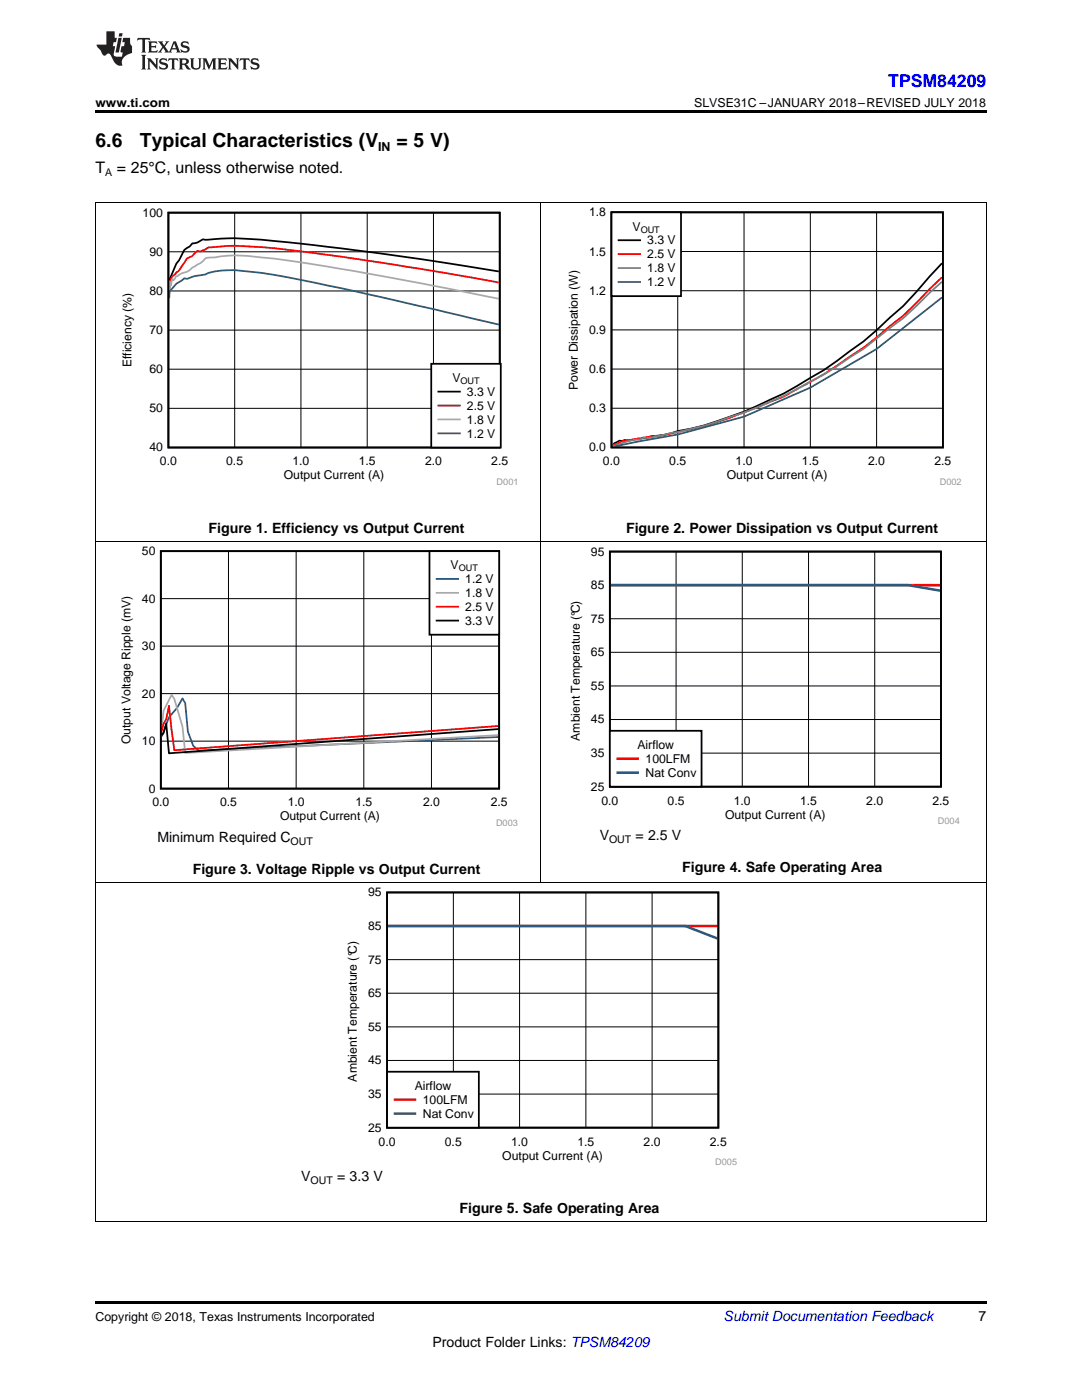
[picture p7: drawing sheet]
<svg xmlns="http://www.w3.org/2000/svg" width="216mm" height="279mm" viewBox="0 0 216 279" stroke-linecap="round" stroke-linejoin="round" font-family="sans-serif">
<path d="M19 259.7h177.8v.5h-177.8z" fill="#000"/>
<path d="M19.1 176.1v67.8M196.8 176.1v67.8M19 243.8h177.8" fill="none" stroke="#000" stroke-width=".2"/>
<path d="M68.9 177.1h78.2v55.4h-78.2z" fill-rule="evenodd" fill="#fff"/>
<path d="M77.2 178.1h66.1v46.9h-66.1z" fill="none" stroke="#000" stroke-width=".35"/>
<path d="M90.5 178.1v47M103.7 178.1v47M116.9 178.1v47M130.1 178.1v47M77.2 198.2h66.1M77.2 191.5h66.1M77.2 184.8h66.1M77.2 218.3h66.1M77.2 211.6h66.1M77.2 204.9h66.1" fill="none" stroke="#000" stroke-width=".2"/>
<path d="M77.4 184.8h65.8" fill="none" stroke="#f00" stroke-width=".5"/>
<path d="M77.4 184.8h59.3l6.5 2.5" fill="none" stroke="#285a82" stroke-width=".5"/>
<path d="M77.2 213.9h18.3v11.1h-18.3z" fill-rule="evenodd" fill="#fff"/>
<path d="M77.2 213.9h18.3v11.1h-18.3z" fill="none" stroke="#000" stroke-width=".35"/>
<path d="M78.8 219.5h4" fill="none" stroke="#f00" stroke-width=".5"/>
<path d="M78.8 222.2h4" fill="none" stroke="#285a82" stroke-width=".5"/>
<path d="M19.1 108.1v68.1M107.9 108.1v68.1M196.8 108.1v68.1M19 176.1h177.8" fill="none" stroke="#000" stroke-width=".2"/>
<path d="M23.7 109h79.6v55.8h-79.6z" fill-rule="evenodd" fill="#fff"/>
<path d="M32.1 110h67.5v47.4h-67.5zM99.4 145.5l-65.7 4.8-.5-5.9-.6 1.9-.3 .4" fill="none" stroke="#000" stroke-width=".35"/>
<path d="M32.1 119.5h67.5M45.6 110v47.4M59.1 110v47.4M72.6 110v47.4M86.1 110v47.4M32.1 138.4h67.5M32.1 128.9h67.5M32.1 147.9h67.5" fill="none" stroke="#000" stroke-width=".2"/>
<path d="M32.3 147l1.4-3.8 1.6-1.9 1.1-1.9 .6 .9 .5 5.7 1.1 2.9 1 .9 59.8-2.7" fill="none" stroke="#285a8c" stroke-width=".35"/>
<path d="M32.3 145.6l.3-3.7 1.6-3.2 .6 .8 1.6 5.5 .6 5.3 62.4-3.6" fill="none" stroke="#aaa" stroke-width=".35"/>
<path d="M99.4 144.9l-64.6 4.8-1.1-8.8-.5 2.6-.6 1-.3 1.4" fill="none" stroke="#f00" stroke-width=".35"/>
<path d="M85.7 110h13.9v16.7h-13.9z" fill-rule="evenodd" fill="#fff"/>
<path d="M85.7 110h13.9v16.7h-13.9zM87.1 123.9h4.3" fill="none" stroke="#000" stroke-width=".35"/>
<path d="M87.1 115.5h4.3" fill="none" stroke="#285a8c" stroke-width=".35"/>
<path d="M87.1 118.3h4.3" fill="none" stroke="#aaa" stroke-width=".35"/>
<path d="M87.1 121.1h4.3" fill="none" stroke="#f00" stroke-width=".35"/>
<path d="M113.3 109.1h78.2v55.4h-78.2z" fill-rule="evenodd" fill="#fff"/>
<path d="M121.7 110.1h66.1v46.9h-66.1z" fill="none" stroke="#000" stroke-width=".35"/>
<path d="M121.7 116.8h66.1M134.9 110.1v46.9M148.1 110.1v46.9M161.3 110.1v46.9M174.5 110.1v46.9M121.7 136.9h66.1M121.7 130.2h66.1M121.7 123.5h66.1M121.7 150.3h66.1M121.7 143.6h66.1" fill="none" stroke="#000" stroke-width=".2"/>
<path d="M121.9 116.8h65.7" fill="none" stroke="#f00" stroke-width=".5"/>
<path d="M121.9 116.8h59.3l6.4 1.1" fill="none" stroke="#285a82" stroke-width=".5"/>
<path d="M121.7 145.8h18.3v11.2h-18.3z" fill-rule="evenodd" fill="#fff"/>
<path d="M121.7 145.8h18.3v11.2h-18.3z" fill="none" stroke="#000" stroke-width=".35"/>
<path d="M123.3 151.4h3.9" fill="none" stroke="#f00" stroke-width=".5"/>
<path d="M123.3 154.2h3.9" fill="none" stroke="#285a82" stroke-width=".5"/>
<path d="M19.1 40.4v67.7M107.9 40.4v67.7M196.8 40.4v67.7M19 108.1h177.8" fill="none" stroke="#000" stroke-width=".2"/>
<path d="M23.9 41.5h79.2v55.3h-79.2z" fill-rule="evenodd" fill="#fff"/>
<path d="M33.6 42.4h66.1v46.9h-66.1zM99.5 54.2a606.6 606.6 0 0 0-50-6.5l-2.7-.2-5.8 .4-.5-.1a3.2 3.2 0 0 1-2.1 .8l-.6 .6-1 .7-1.1 2.1-.5 .6-1.4 3.1v2.6" fill="none" stroke="#000" stroke-width=".35"/>
<path d="M33.6 58.1h66.1M33.6 50.3h66.1M46.8 42.4v46.9M60 42.4v46.9M73.3 42.4v46.9M86.5 42.4v46.9M33.6 73.7h66.1M33.6 65.9h66.1M33.6 81.5h66.1" fill="none" stroke="#000" stroke-width=".2"/>
<path d="M99.5 56.4a611 611 0 0 0-47.4-7.1 44.6 44.6 0 0 0-10.6 .1l-1.6 .8-.5-.1-1 1-1.1 .5-.5 .8a8.1 8.1 0 0 1-2.1 2.5l-.4 .3-.3 1.1-.2-.3v2.4" fill="none" stroke="#f00" stroke-width=".35"/>
<path d="M33.8 58.7v-2.5l.3 .8 .3-1.3 .1 .3 .6-.8 1.1-.7a3.3 3.3 0 0 0 2.2-1.1l.5-.2a5.8 5.8 0 0 0 2.1-1.7l1.9-.1a26.2 26.2 0 0 1 9.2 0 377.2 377.2 0 0 1 29.1 4.6l18.3 3.6" fill="none" stroke="#aaa" stroke-width=".35"/>
<path d="M33.8 59.5v-1.4l.9-.9a3 3 0 0 1 1.5-1.2l.6-.5 .5 .2 1.6-.6 2.1-.3a11.9 11.9 0 0 1 5.8-.9 161.1 161.1 0 0 1 21.2 3.6l31.5 7.3" fill="none" stroke="#295c75" stroke-width=".35"/>
<path d="M86 72.6h13.9v16.7h-13.9z" fill-rule="evenodd" fill="#fff"/>
<path d="M86 72.6h13.9v16.7h-13.9zM87.5 78.2h4.3" fill="none" stroke="#000" stroke-width=".35"/>
<path d="M87.5 80.9h4.3" fill="none" stroke="#f00" stroke-width=".35"/>
<path d="M87.5 83.7h4.3" fill="none" stroke="#aaa" stroke-width=".35"/>
<path d="M87.5 86.5h4.3" fill="none" stroke="#295c75" stroke-width=".35"/>
<path d="M113 41.4h78.9v55.4h-78.9z" fill-rule="evenodd" fill="#fff"/>
<path d="M122 42.4h66.1v46.9h-66.1zM188 52.5l-7.8 8.6-7.9 7.1-2.7 1.8a88.8 88.8 0 0 1-23.8 13.1 47.9 47.9 0 0 1-10.6 2.9 16.8 16.8 0 0 1-5.2 1.1l-1.1 .3-.5-.1-.6 .2-2.6 .4-.5-.1-.6 .2-.5-.1-1.1 .6-.3 .5" fill="none" stroke="#000" stroke-width=".35"/>
<path d="M122 58h66.2M122 50.2h66.2M135.2 42.4v46.9M148.5 42.4v46.9M161.7 42.4v46.9M174.9 42.4v46.9M122 73.7h66.2M122 65.8h66.2M122 81.5h66.2" fill="none" stroke="#000" stroke-width=".2"/>
<path d="M188 55.3l-7.8 7.7-2.6 2.1a107.5 107.5 0 0 1-21.2 14l-5.3 2.2a93.1 93.1 0 0 1-21.7 6l-2.1 .2-1.6 .4-.5-.1-1.6 .5-.5 .4h-.6l-.3 .4" fill="none" stroke="#f00" stroke-width=".35"/>
<path d="M188 56.2l-7.8 7.3-2.6 2a100.1 100.1 0 0 1-23.8 14.6l-5.3 2.3-2.7 .8a81.5 81.5 0 0 1-13.2 3.6l-1.3 .2a6.8 6.8 0 0 1-2.9 .4l-.6 .2a13.9 13.9 0 0 0-4.7 1.2l-.6 .1-.2 .2" fill="none" stroke="#808080" stroke-width=".35"/>
<path d="M188 59.4l-13.1 10.2-13.2 7.8-13.2 5.8-13.3 3.5-7.9 1.4-4.7 1" fill="none" stroke="#295c75" stroke-width=".35"/>
<path d="M122 42.4h13.9v16.7h-13.9z" fill-rule="evenodd" fill="#fff"/>
<path d="M122 42.4h13.9v16.7h-13.9zM123.4 47.9h4.3" fill="none" stroke="#000" stroke-width=".35"/>
<path d="M123.4 50.7h4.3" fill="none" stroke="#f00" stroke-width=".35"/>
<path d="M123.4 53.5h4.3" fill="none" stroke="#808080" stroke-width=".35"/>
<path d="M123.4 56.3h4.3" fill="none" stroke="#295c75" stroke-width=".35"/>
<path d="M19 40.4h177.8" fill="none" stroke="#000" stroke-width=".2"/>
<path d="M19 22h177.8v.5h-177.8z" fill="#000"/>
<g fill="#231f20">
<path d="M27.5 7.6l-.1 .5 .4-.2h.6v.1v2.1l-.2 .4h1l-.3-.4v-2.1l.1-.1h.5l.5 .2-.2-.5zM29.5 8.3l.2 .3v1.5l-.2 .4h1.8l.2-.6a1.04 1.04 0 0 1-1.3 .2v-.7h.6l.3 .2v-.6l-.3 .2h-.6v-.6l.8-.1 .4 .3-.2-.5zM31.5 8.3l.9 1.1-.9 1.1h.8l-.2-.2 .5-.7 .4 .7-.2 .2h1.5l-.1-.2 .1-.4h.9l.1 .4-.2 .2h1l-.3-.3-.7-1.9h-.5l-.9 2-.8-1 .9-1h-.8l.1 .3-.3 .5-.4-.6 .2-.2zM34.7 8.6l.4 1h-.7zM36.3 8.4a.63 .63 0 0 0-.2 .7 .63 .63 0 0 0 .6 .4l.6 .2 .1 .2a.75 .75 0 0 1-.7 .4 .75 .75 0 0 1-.6-.5l.1 .7 .1-.1a1.11 1.11 0 0 0 1.5-.6 1.13 1.13 0 0 0-1.2-.8l-.1-.4a1.04 1.04 0 0 1 1.2 .2l-.2-.5-.1 .1-.5-.2zM28.2 10.9l.2 .4v2.2l-.2 .4h1l-.3-.4v-2.2l.3-.4zM29.3 11.6l.3 .4v1.5l-.3 .4h.8l-.2-.4v-1.3l1.5 1.7v-1.9l.2-.4h-.7l.2 .4v.9l-1.1-1.3zM32 11.8a.62 .62 0 0 0-.2 .7 .62 .62 0 0 0 .6 .4l.6 .1 .1 .3a.76 .76 0 0 1-.7 .3 .76 .76 0 0 1-.6-.4l.1 .7 .1-.1a1.11 1.11 0 0 0 1.5-.6 1.13 1.13 0 0 0-1.2-.8l-.1-.4a1.04 1.04 0 0 1 1.2 .2l-.2-.6-.1 .1-.5-.1zM33.7 11.6l-.2 .6a.61 .61 0 0 1 .8-.3v1.6l-.2 .4h.9l-.2-.4v-1.6a.63 .63 0 0 1 .8 .3l-.2-.6zM35.6 11.6l.3 .4v1.5l-.3 .4h1l-.2-.2v-.8l.5 .2a.76 .76 0 0 0 1.2 .7l-1-1a.58 .58 0 0 0 .6-.5 .58 .58 0 0 0-.5-.6zM36.4 11.9h.1a.45 .45 0 0 1 .5 .1 .45 .45 0 0 1 .1 .5l-.7 .2zM37.9 11.6l.2 .2a2.17 2.17 0 0 0 .3 1.9 .99 .99 0 0 0 1.6-.6v-1.1l.2-.4h-.7l.2 .2a1.92 1.92 0 0 1-.2 1.8 .6 .6 0 0 1-.9-.5v-1.1l.2-.4zM40.4 11.6l.2 .4v1.5l-.2 .4h.7l-.2-.4v-1.4l.8 1.8 .8-1.8v1.4l-.2 .4h.9l-.2-.4v-1.5l.2-.4h-.8l-.6 1.5-.6-1.5zM43.4 11.6l.2 .4v1.5l-.2 .4h1.8l.2-.6a1.04 1.04 0 0 1-1.3 .1v-.6h.5l.4 .2v-.6l-.4 .2h-.5v-.7h.8l.3 .3-.1-.6zM45.5 11.6l.2 .4v1.5l-.2 .4h.7l-.2-.4v-1.3l1.5 1.7v-1.9l.2-.4h-.7l.2 .4v.9l-1.1-1.3zM47.9 11.6l-.1 .6a.61 .61 0 0 1 .8-.3v1.6l-.3 .4h1l-.3-.4 .1-1.6a.63 .63 0 0 1 .7 .3l-.1-.6zM50.2 11.8a.62 .62 0 0 0-.2 .7 .62 .62 0 0 0 .6 .4l.6 .1 .2 .3a.76 .76 0 0 1-.8 .3 .76 .76 0 0 1-.6-.4l.1 .7 .2-.1a1.11 1.11 0 0 0 1.5-.6 1.13 1.13 0 0 0-1.3-.8l-.1-.4a1.04 1.04 0 0 1 1.2 .2l-.1-.6-.2 .1-.5-.1z"/>
<path d="M21.2 6.3v2.6h-1.9l.1 .4 .7 .9a.91 .91 0 0 0 1 .8 .56 .56 0 0 1 .5-.3 .56 .56 0 0 1 .5 .3l.4 .8a1.53 1.53 0 0 0 1.9 1.2 1.54 1.54 0 0 1 1-2.1l.9-.3v-1.4a1.52 1.52 0 0 1-.3-1.6h-1.4l-.2 .8h.5l-.2 .8h-.4l-.2 1v.2l.4 .1-.2 .8a1.93 1.93 0 0 1-1.6-.3l.3-1.8h-.5l.2-.8h.4l.2-.8h-.4v-1.3zM23.6 7.6l-.6 2.9h.7l.6-2.9zM23.8 6.6l-.1 .7h.6l.2-.7z"/>
</g>
<g font-size="3.9">
<text x="19" y="29.3">6.6</text>
<text x="27.9" y="29.3">Typical Characteristics (V</text>
<text x="79.1" y="29.3">= 5 V)</text>
</g>
<text font-size="3.5" fill="#00f" x="177.2" y="17.3">TPSM84209</text>
<g font-size="3.2">
<text x="19" y="34.4">T</text>
<text x="23.3" y="34.4">= 25°C, unless otherwise noted.</text>
</g>
<g font-size="2.8">
<text x="41.6" y="106.4">Figure 1. Efficiency vs Output Current</text>
<text x="124.9" y="106.4">Figure 2. Power Dissipation vs Output Current</text>
<text x="119.7" y="167.7">V</text>
<text x="126.8" y="167.7">= 2.5 V</text>
<text x="31.4" y="168.1">Minimum Required C</text>
<text x="38.5" y="174.4">Figure 3. Voltage Ripple vs Output Current</text>
<text x="136.1" y="174.1">Figure 4. Safe Operating Area</text>
<text x="60.1" y="235.8">V</text>
<text x="67.3" y="235.8">= 3.3 V</text>
<text x="91.7" y="242.1">Figure 5. Safe Operating Area</text>
<text x="195.3" y="263.6">7</text>
<text x="86.3" y="268.9">Product Folder Links: TPSM84209</text>
</g>
<text font-size="2.8" fill="#0000c8" x="144.4" y="263.6">Submit Documentation Feedback</text>
<g font-size="2.5">
<text x="19" y="21.4">www.ti.com</text>
<text x="138.5" y="21.4">SLVSE31C –JANUARY 2018–REVISED JULY 2018</text>
<text x="75.5" y="30.1">IN</text>
<text x="19" y="263.6">Copyright © 2018, Texas Instruments Incorporated</text>
</g>
<g font-size="2.4">
<text x="28.5" y="43.2">100</text>
<text x="117.5" y="43.2">1.8</text>
<text x="126.2" y="46">V</text>
<text x="29.8" y="51.1">90</text>
<text x="117.5" y="51">1.5</text>
<text x="129.2" y="48.8">3.3 V</text>
<text x="129.2" y="51.6">2.5 V</text>
<text x="29.8" y="58.9">80</text>
<text x="117.5" y="58.8">1.2</text>
<text x="129.2" y="54.4">1.8 V</text>
<text x="129.2" y="57.1">1.2 V</text>
<text x="29.8" y="66.7">70</text>
<text x="117.5" y="66.6">0.9</text>
<text x="26.2" y="73.3" transform="rotate(-90 26.2 73.3)">Efficiency (%)</text>
<text x="29.8" y="74.5">60</text>
<text x="90.3" y="76.3">V</text>
<text x="115.3" y="77.9" transform="rotate(-90 115.3 77.9)">Power Dissipation (W)</text>
<text x="117.5" y="74.5">0.6</text>
<text x="29.8" y="82.3">50</text>
<text x="93.2" y="79">3.3 V</text>
<text x="93.2" y="81.8">2.5 V</text>
<text x="117.5" y="82.3">0.3</text>
<text x="93.2" y="84.6">1.8 V</text>
<text x="93.2" y="87.3">1.2 V</text>
<text x="29.8" y="90.1">40</text>
<text x="31.9" y="92.9">0.0</text>
<text x="45.1" y="92.9">0.5</text>
<text x="56.6" y="95.7">Output Current (A)</text>
<text x="58.4" y="92.9">1.0</text>
<text x="71.6" y="92.9">1.5</text>
<text x="84.8" y="92.9">2.0</text>
<text x="98" y="92.9">2.5</text>
<text x="117.5" y="90.1">0.0</text>
<text x="120.3" y="92.9">0.0</text>
<text x="133.5" y="92.9">0.5</text>
<text x="145" y="95.7">Output Current (A)</text>
<text x="146.8" y="92.9">1.0</text>
<text x="160" y="92.9">1.5</text>
<text x="173.2" y="92.9">2.0</text>
<text x="186.4" y="92.9">2.5</text>
<text x="28.3" y="110.8">50</text>
<text x="89.9" y="113.6">V</text>
<text x="117.9" y="110.9">95</text>
<text x="92.8" y="116.4">1.2 V</text>
<text x="92.8" y="119.2">1.8 V</text>
<text x="117.9" y="117.6">85</text>
<text x="28.3" y="120.3">40</text>
<text x="92.8" y="121.9">2.5 V</text>
<text x="92.8" y="124.7">3.3 V</text>
<text x="117.9" y="124.3">75</text>
<text x="28.3" y="129.7">30</text>
<text x="117.9" y="131">65</text>
<text x="117.9" y="137.7">55</text>
<text x="28.3" y="139.2">20</text>
<text x="26.1" y="148.5" transform="rotate(-90 26.1 148.5)">Output Voltage Ripple (mV)</text>
<text x="28.3" y="148.7">10</text>
<text x="115.7" y="147.8" transform="rotate(-90 115.7 147.8)">Ambient Temperature (°C)</text>
<text x="117.9" y="144.4">45</text>
<text x="127.2" y="149.5">Airflow</text>
<text x="117.9" y="151.1">35</text>
<text x="128.8" y="152.3">100LFM</text>
<text x="128.8" y="155">Nat Conv</text>
<text x="29.7" y="158.2">0</text>
<text x="30.4" y="160.9">0.0</text>
<text x="43.9" y="160.9">0.5</text>
<text x="57.4" y="160.9">1.0</text>
<text x="70.9" y="160.9">1.5</text>
<text x="84.4" y="160.9">2.0</text>
<text x="97.9" y="160.9">2.5</text>
<text x="117.9" y="157.8">25</text>
<text x="120" y="160.6">0.0</text>
<text x="133.2" y="160.6">0.5</text>
<text x="146.4" y="160.6">1.0</text>
<text x="159.6" y="160.6">1.5</text>
<text x="172.8" y="160.6">2.0</text>
<text x="186.1" y="160.6">2.5</text>
<text x="55.9" y="163.7">Output Current (A)</text>
<text x="144.7" y="163.4">Output Current (A)</text>
<text x="73.5" y="178.9">95</text>
<text x="73.5" y="185.6">85</text>
<text x="73.5" y="192.3">75</text>
<text x="73.5" y="199">65</text>
<text x="73.5" y="205.7">55</text>
<text x="71.2" y="215.8" transform="rotate(-90 71.2 215.8)">Ambient Temperature (°C)</text>
<text x="73.5" y="212.4">45</text>
<text x="73.5" y="219.1">35</text>
<text x="82.8" y="217.5">Airflow</text>
<text x="84.4" y="220.3">100LFM</text>
<text x="73.5" y="225.8">25</text>
<text x="84.4" y="223.1">Nat Conv</text>
<text x="75.5" y="228.6">0.0</text>
<text x="88.8" y="228.6">0.5</text>
<text x="100.2" y="231.4">Output Current (A)</text>
<text x="102" y="228.6">1.0</text>
<text x="115.2" y="228.6">1.5</text>
<text x="128.4" y="228.6">2.0</text>
<text x="141.6" y="228.6">2.5</text>
</g>
<g font-size="2.1">
<text x="21" y="35.1">A</text>
<text x="58" y="168.6">OUT</text>
<text x="121.5" y="168.3">OUT</text>
<text x="62" y="236.3">OUT</text>
</g>
<g font-size="1.8">
<text x="127.8" y="46.4">OUT</text>
<text x="91.9" y="76.7">OUT</text>
<text x="91.5" y="114">OUT</text>
</g>
<g font-size="1.8" fill="#999">
<text x="99.1" y="96.7">D001</text>
<text x="187.5" y="96.7">D002</text>
<text x="99" y="164.8">D003</text>
<text x="187.2" y="164.4">D004</text>
<text x="142.7" y="232.5">D005</text>
</g>
</svg>
